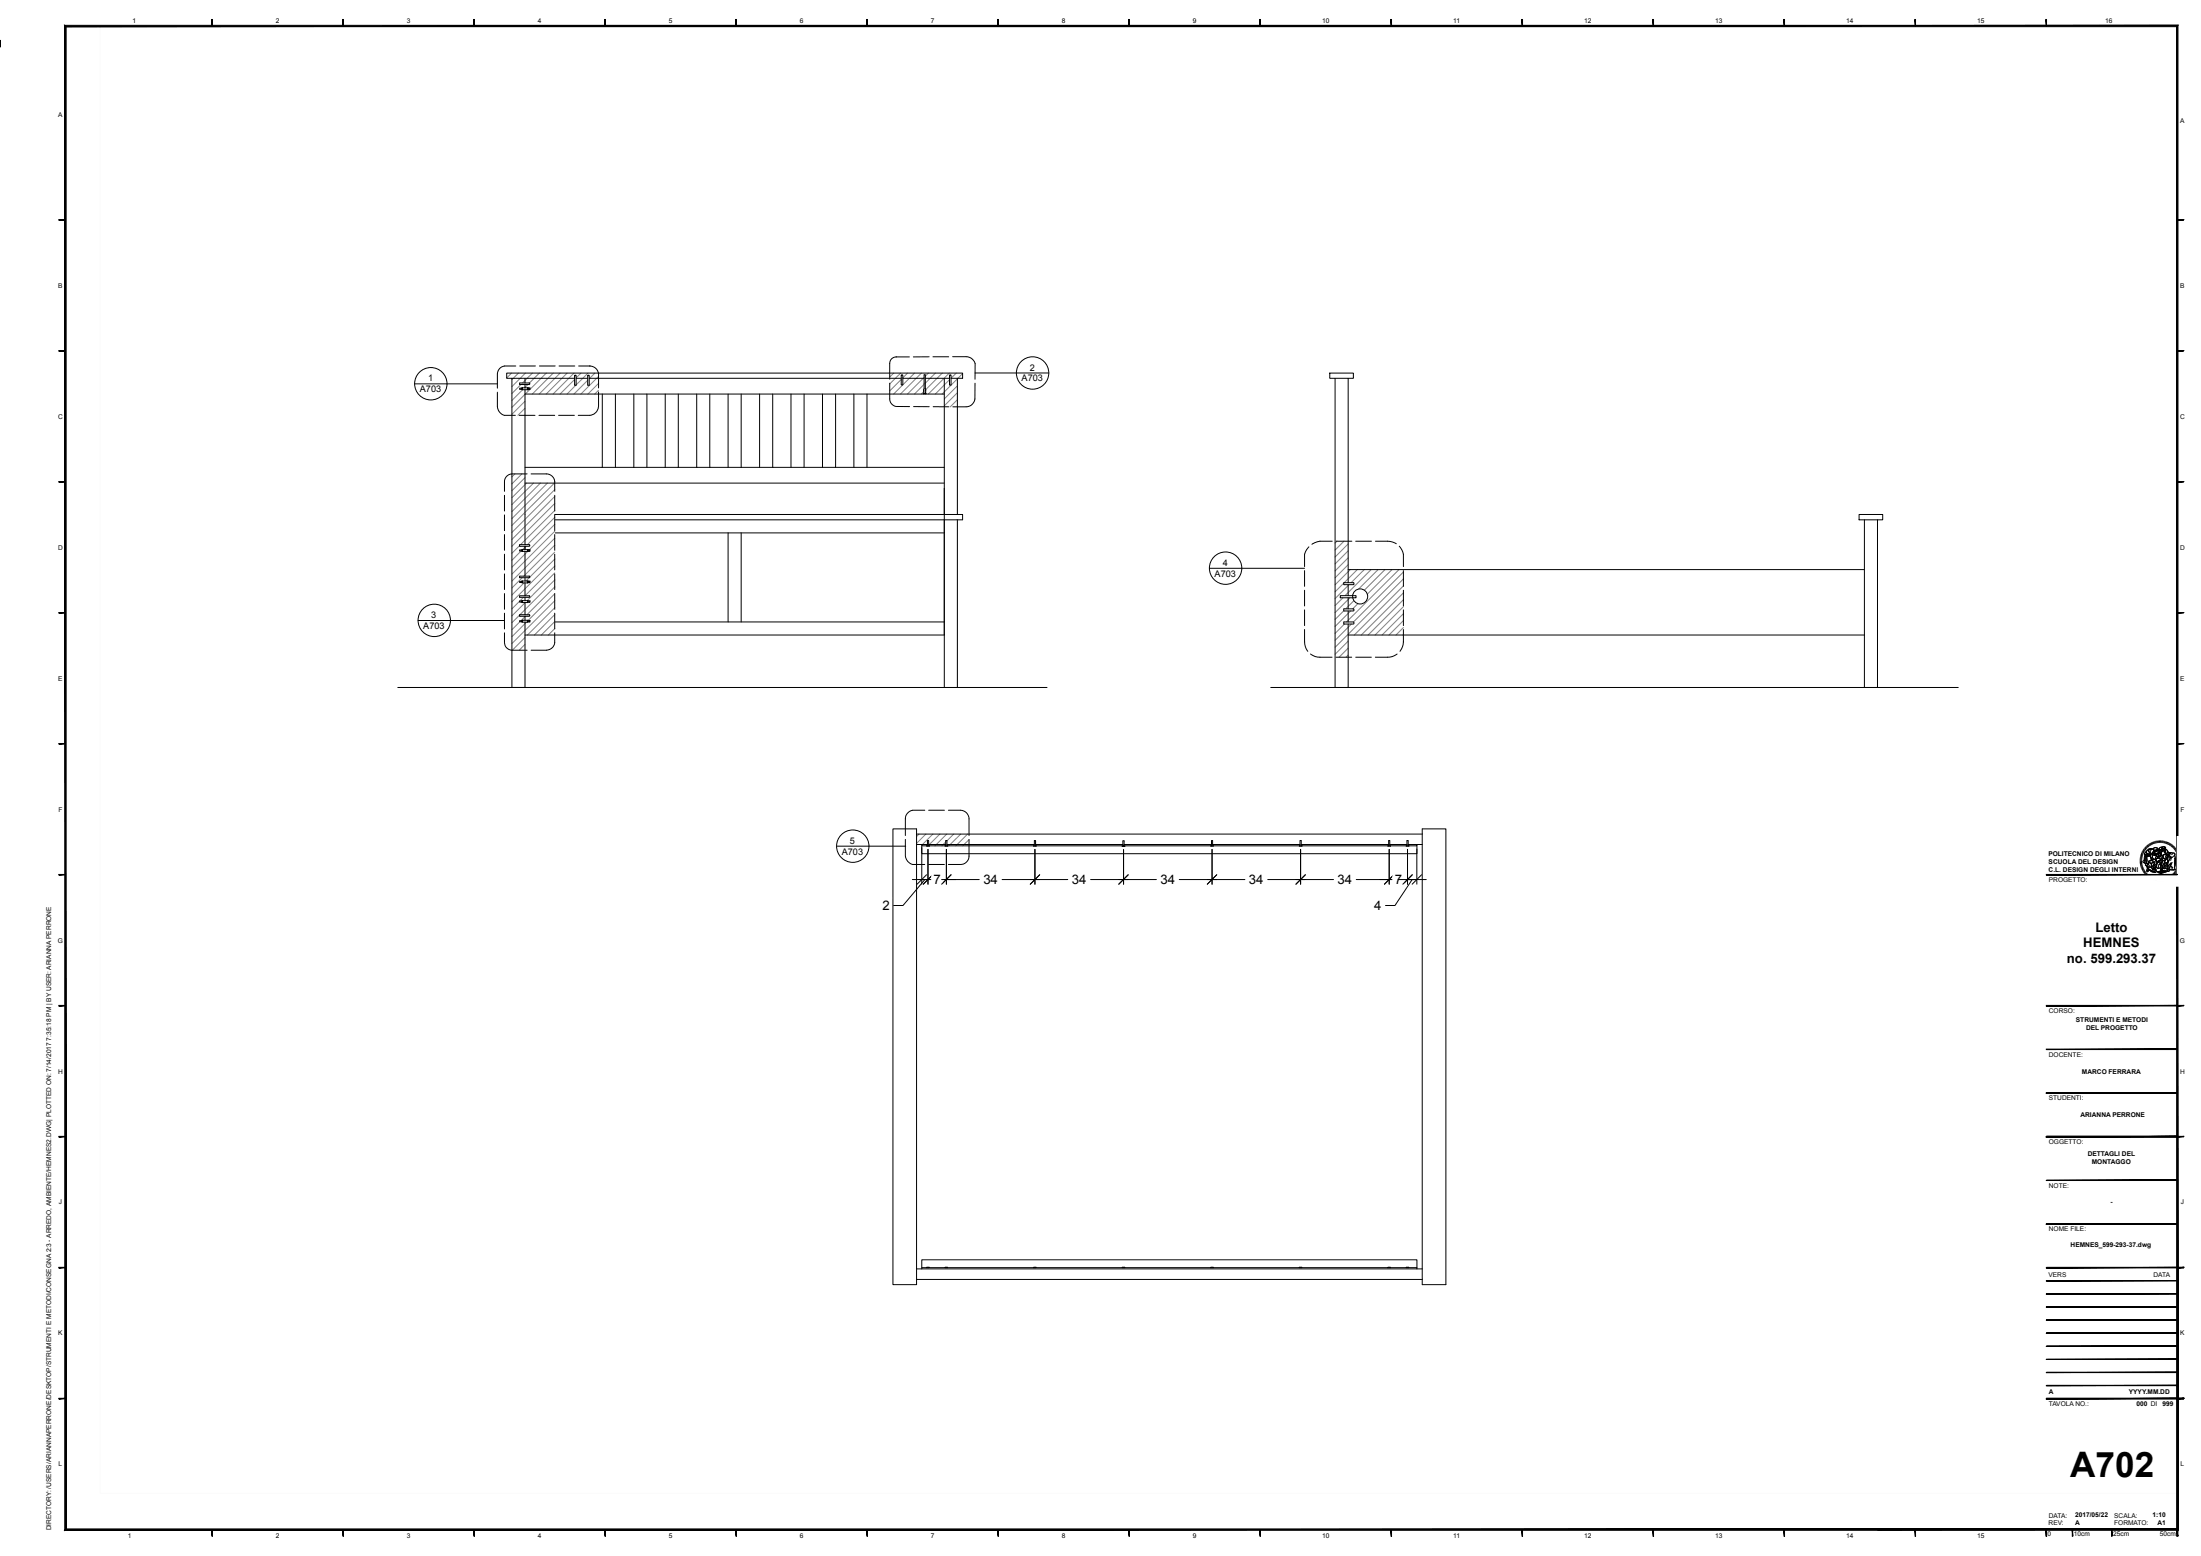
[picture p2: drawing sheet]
<svg xmlns="http://www.w3.org/2000/svg" width="840mm" height="594mm" viewBox="0 0 840 594" stroke-linecap="round" stroke-linejoin="round" font-family="sans-serif">
<g fill="none" stroke="#000" stroke-width=".38">
<path d="M196.8 139.7h-4.3l-1.2 .4-.8 .8-.7 1.7v5.6M198.4 139.7h5.9M205.9 139.7h6M213.4 139.7h6M220.9 139.7h4.4M224.9 139.7a3.4 3.4 0 0 1 3.5 2.9M342 136.2h5M342.1 136.2a2.5 2.5 0 0 0-2.5 2.5v6.1M354.6 136.2h-6M356.1 136.2h6M363.6 136.2h5.7l1.8 .9 1.1 1.6-.1 6.1M158.2 146.5h31.6"/>
<path d="M189.8 149.7v5.6l.7 1.8 .8 .9 1.2 .6h4.2M195.4 144.4v118h5v-24.9M198.2 158.6h6M198.4 146.2h3.6l.2 .5-3.8 .1zM198.4 148.6l3 .2M198.4 148.2v.4M199.2 148l.1 .8zM200.4 144.4v1.8M200.4 146.8v1.3M200.4 148.8v59.1M200.4 150.4h160M201.4 148l.1 .2 .8-.1v.6l-.9 .1z"/>
<path d="M201.4 148.1l-3 .1M201.5 148v.8M202 146.2h.1M205.7 158.6h6M213.2 158.6h6M219.3 144.4h-25.9v-2h174v2h-4.4M219.3 143.4h.1M219.4 143.2l.5 .2-.1 3.7-.5-.1zM219.9 144.4h4.4M224.3 143.4h.1M224.4 143.2l.5 .2-.1 3.7-.5-.1zM224.9 144.4h119.1"/>
<path d="M228.4 149.6v5.7a3.5 3.5 0 0 1-3.5 3.3h-4.2M228.4 142.4v5.7M229.9 150.4v28M234.9 150.4v28M241.9 150.4v28M246.9 150.4v28M253.9 150.4v28M258.9 150.4v28M265.9 150.4v28M270.9 150.4v28M277.9 150.4v28M282.9 150.4v28"/>
<path d="M289.9 150.4v28M294.9 150.4v28M301.9 150.4v28M306.9 150.4v28M313.9 150.4v28M318.9 150.4v28M325.9 150.4v28M330.9 150.4v28M339.6 146.3v6a2.92 2.92 0 0 0 2.5 2.9h5M344 143.3h.1M344.1 143.1l.5 .2-.2 3.7-.4-.1zM344.6 144.4h8.1"/>
<path d="M348.7 155.2l5.9 .1M352.4 150.3v.1M352.6 148.7v.1M352.6 148.9v.1M352.6 149.2h.1M352.6 149.4v.1M352.7 143.1l-.1 7M352.7 143.1h.4l.3 7.2h-1l.9-.2M353.1 144.4h9.3M353.3 148.8h.1M353.3 149h.1M353.3 149.2v.1"/>
<path d="M353.4 150.3v.1M356.2 155.3h6M360.4 144.4v118M362.4 143.3h.1M362.5 143.1l.5 .2-.1 3.7-.5-.1zM365.4 144.4v52M372.1 146.3v6a3.4 3.4 0 0 1-3.4 3h-5.1M372.1 142.4h28.2M507.5 142.4h9v2h-9zM509.5 144.4v118h5v-24.2M514.5 144.4v78M200.4 178.4h160"/>
<path d="M192.5 189.1v6M192.5 196.6v6M200.4 184.4h160M201.2 180.9h-5.8a2.97 2.97 0 0 0-2.9 3v3.7M202.7 180.9h5.8a3.2 3.2 0 0 1 3.2 3v3.7M211.7 196.4h155.7v2h-155.5M211.7 189.1v6M211.7 196.6v6M365.4 198.4v64M709.5 196.4h9v2h-9zM711.5 198.4v64h5v-64M192.5 204.1v6"/>
<path d="M192.5 211.6v6M192.5 219.1v6M198.4 219.9h3.6l.2 .6h-3.8zM198.4 207.9h3.6l.2 .5-3.8 .2zM198.4 210h.8M198.4 210.3h.8M198.4 210v.3M199.2 209.8l.1 .7zM199.3 210.4l2.1 .1M200.4 208.6v1.2M200.4 210.5v9.4M201.4 209.8l.1 .2 .8-.1v.6l-.8-.2-.1 .2z"/>
<path d="M201.4 209.8l-2.1 .1M201.5 209.8v.7M202 219.9h.1M202 208h.1M211.7 204.1v6M211.7 211.6v6M211.7 219.1v6M211.9 203.4h148.5M277.9 203.4v34M282.9 203.4v34M461.6 216.9h36.3M497.9 217.8v6"/>
<path d="M499.5 208.8l-.8 .9-.8 1.9v4.7M508.4 206.6a10.5 10.5 0 0 0-7.5 1l-.2 .2M509.9 206.6h6M514.5 217.4h197M517.4 206.6h6M524.9 206.6a13.1 13.1 0 0 1 7.4 .6l.6 .4M534 208.5l1 1.3 .6 1.8v4.7M535.6 217.8v6M159.6 236.9h32.9M192.5 226.6v6M192.5 234.1v6M198.3 234.8l3.7-.1 .2 .4-3.8 .2z"/>
<path d="M198.4 227.4h3.6l.2 .5-3.8 .1zM198.4 237.3l3 .2M198.4 229.8l3 .2M198.4 222.4l3 .1M198.4 237h.8M198.4 236.9v.4M198.4 229.5v.3M198.4 222v.3M199.2 229.3l.1 .8zM199.2 221.8l.1 .7zM199.3 236.8l-.1 .8 .1-.8h2.1M199.3 236.8h.1"/>
<path d="M200.4 220.5v1.3M200.4 222.5v4.9M200.4 228v1.3M200.4 230v4.7M200.4 235.3v1.5M201.4 236.8l.9 .1v.6l-.8-.2-.1 .3zM201.4 229.3l.1 .2 .8-.1v.5l-.8-.1-.1 .3zM201.4 229.3l-3 .1M201.4 221.8l.1 .2 .8-.2v.6l-.9 .1zM201.4 221.8l-3 .1M201.5 221.8v.7M202 227.4h.1"/>
<path d="M202 234.7h.1M211.7 226.6v6M211.7 234.1v6M211.9 237.4h148.5M497.9 225.3v6M497.9 232.8v6M511.5 227.4h6v.8h-6zM512.8 222.5l3.7-.1 .2 .7-3.8 .1zM512.9 237.4h3.6l.2 .7-3.8 .1zM512.9 232.4h3.6l.2 .7-3.8 .1zM514.5 223.2v4.2M514.5 228.2v4.2"/>
<path d="M514.5 233.2v4.2M516.5 232.4h.1M516.5 222.4h.1M535.6 225.3v6M535.6 232.8v6M192.5 241.6v3.7a2.97 2.97 0 0 0 2.9 2.9h5.8M200.4 242.4h160M211.7 241.6v3.7a3.3 3.3 0 0 1-3.2 2.9h-5.8M497.9 240.3l.1 5.7 1.1 2.6M500.2 249.7l.1 .1a5.5 5.5 0 0 0 3.5 1.1h4.6M509.9 250.9h6M514.5 242.4h197"/>
<path d="M517.4 250.9h6M533.2 249.7l-.1 .1a5.5 5.5 0 0 1-3.6 1.1h-4.6M535.6 240.3v4.7a6.1 6.1 0 0 1-1.3 3.6M151.8 262.4h247.8M485 262.4h262.4M340.8 316.4h9v174h-9zM349.8 318.4h193M352.9 309.3h-4.6a3.4 3.4 0 0 0-2.8 3.3v6.4M354.4 309.3h6M361.9 309.3h4.7a3.3 3.3 0 0 1 3.2 3.3v6.4M542.8 316.4h9v174h-9zM319.3 323h26.4"/>
<path d="M345.5 320.4v6.4l.5 1.4a3.9 3.9 0 0 0 2.3 1.8h4.6M348.2 335.8h9.6M349.8 322.4h4.1M351.8 322.4v.5h1.9M351.8 322.9v3h189v-3M351.8 335.8h2.4h-2.4M351.8 323.6v13.9M353 335.8l-8.4 9.9h-3.6M353.6 333.9l-3.6 3.6M353.7 322.9h1M353.7 322.9l.2-.2 .8 .2M354.2 324.3v13.2"/>
<path d="M354.4 320.9h-.5v1.8M354.4 322.4h6.5M354.4 321v1.7M354.4 330h6M354.7 322.9h6M356 333.9l-3.6 3.6M359.4 335.8h14.3M360.7 322.9h1M360.7 322.9l.2-.2 .8 .2M360.9 322.7l.1-1.8h.3l.1 1.8M361.2 324.3v13.2M361.4 322.4h33.4"/>
<path d="M361.7 322.9h32.8M363 333.9l-3.6 3.6M369.8 326.8a3.2 3.2 0 0 1-3.2 3.2h-4.7M369.8 320.5v6.3M382.4 335.8h25.1M394.5 322.9h1M394.5 322.9l.3-.2 .7 .2M394.8 322.7l-.1-1.8h.3l.2 1.8M395 324.3v13.2M395.2 322.4h33.3M395.5 322.9h32.9M396.8 333.9l-3.6 3.6"/>
<path d="M416.2 335.8h25.1M428.3 323l.7-.2 .3 .4zM428.8 324.3v13.2M429 322.4h33.4M429 321v1.8M429 321h-.4l-.1 1.8M429.2 322.9h32.9M430.6 333.9l-3.6 3.6M450 335.8h25.1M462.1 322.9h1M462.1 322.9l.3-.2 .7 .2M462.6 324.3v13.2"/>
<path d="M462.8 322.4h33.3M462.8 321v1.7M462.8 320.9h-.4v1.8M463.1 322.9h32.8M464.4 333.9l-3.6 3.6M483.8 335.8h25.1M495.9 322.9h1M495.9 322.9l.2-.2 .8 .2M496.1 322.7l.1-1.8h.3l.1 1.8M496.4 324.3v13.2M496.6 322.4h33.4M496.9 322.9h32.8"/>
<path d="M498.2 333.9l-3.6 3.6M517.6 335.8h14.4M529.7 322.9h1M529.7 322.9l.3-.2 .7 .2M530 320.9h.4v1.8M530 321v1.7M530.2 324.3v13.2M530.4 322.4h6.6M530.7 322.9h6M532 333.9l-3.6 3.6M533.6 335.8h10.7M536.7 322.9h1"/>
<path d="M536.7 322.9l.3-.2 .7 .2M537.2 324.3v13.2M537.4 320.9h-.5l.1 1.8M537.4 322.4h5.4M537.4 321v1.7M538.9 335.8l-6.5 9.9h-3.6M539 333.9l-3.6 3.6M540.7 335.8h-3.5h3.5M540.7 324.1v13.4M540.8 322.4v.5h-3.1M542.5 333.9l-3.6 3.6M816.7 327.9h.7"/>
<path d="M816.7 328.2l.7 .1M816.7 328.6h.7M816.8 327.5l.7 .1M816.9 327.2l.6 .1M816.9 326.8l.7 .2M817 326.5l.7 .2M817.1 326.2l.7 .2M817.2 325.8l.7 .3M817.4 325.5l.6 .2M817.4 328.9l-.7 .1M817.4 329.2l-.7 .1M817.5 329.6l-.7 .1"/>
<path d="M817.5 329.9l-.6 .1M817.5 325.1l.6 .3M817.6 330.2l-.7 .1M817.7 330.5l-.7 .2M817.7 324.8l.6 .4M817.8 330.8l-.7 .3M817.9 331.2l-.7 .2M817.9 324.5l.6 .4M818 331.4l-.6 .3M818.1 324.3l.5 .3M818.1 331.7l-.6 .3M818.3 332l-.6 .3"/>
<path d="M818.3 324l.6 .4M818.4 332.3l-.5 .4M818.6 323.7l.5 .4M818.6 326.2l.7 .1a.8 .8 0 0 0 1.2-.1v.6a1.33 1.33 0 0 1-1.9-.6zM818.6 326.2l.1 .5M818.6 332.6l-.6 .4M818.8 323.4l.5 .5M818.8 326.7l-.7 2.5 .3 .3M818.8 332.8l-.5 .4M818.9 325.2l.3-.2a.81 .81 0 0 0 1 1.1l.3 .1-.6 .3-.4-.2a.68 .68 0 0 1-1-.5zM819 326.8h.5l-.3 2.8-.8-.2zM819 326.8l-.6 2.6 .8 .2"/>
<path d="M819 323.2l.5 .4M819 333.1l-.5 .4M819.2 325l-.5 .5a.45 .45 0 0 0-.3 .6 .45 .45 0 0 0 .5 .3l.4-.1a.8 .8 0 0 0 1.2-.1M819.2 333.4l-.5 .4M819.3 330.3l.6 .7 1.2-.1M819.3 322.9l.4 .5M819.4 324.7l.6-.5 1.3-.2a.8 .8 0 0 0-1.1 .3 .8 .8 0 0 0 .2 1.1l.1 .7a.92 .92 0 0 1-1.1-.3 .92 .92 0 0 1 0-1.1zM819.4 330.7a3.6 3.6 0 0 0 2.7 2.1h.1M819.4 326.9l1.2-.1 .5 .8 .1 .8-.7 .3a.54 .54 0 0 0-.5 .2 .54 .54 0 0 0 0 .6l-.2 .3-.6-.6zM819.4 330.7l.7 .3 1-.1 .3 1 .3-.2 .2 .3-.1-.5 .3 .4-.2-.5 .5 .2a.94 .94 0 0 1-.5-1.4l.3 .1a1.58 1.58 0 0 1-.1 2.3l-.6-.1a2.56 2.56 0 0 1-2.1-1.8zM819.4 333.6l-.4 .5M819.5 326.8l-.2 2.8"/>
<path d="M819.6 331.4l2.1 1.2 .8-.1 .2-.5a.64 .64 0 0 1 .1 .9 .64 .64 0 0 1-.9 0l-1.1-.4a.51 .51 0 0 0-.5-.4 .51 .51 0 0 0-.6 .4l-.2 .3-.2-.5zM819.6 331.4l-.3 .9 .2 .5 .3-.2-.1-.3a1.08 1.08 0 0 1 1.5 .5h.2a1.15 1.15 0 0 0 1.6-.1l-.3-.7M819.6 322.7l.4 .5M819.7 333.8l-.5 .5M819.8 329.8l-.9-.1v.8a.9 .9 0 0 1 1.6 .1M819.8 322.4l.5 .6M820 334l-.5 .5M820 328.8l1.2-.4 .4 .1 .2-.4 .9 .1a1.07 1.07 0 0 1 .5 1.4 1.07 1.07 0 0 1-1.3 .6l.4-.6a.56 .56 0 0 0-.5-.4 .56 .56 0 0 0-.5 .3l-.2 .4-.7-.7-.4 .1zM820 329.5l.4-.3a.95 .95 0 0 1 .8 .8 .95 .95 0 0 1-.5 1l-1.3-.3-.1-.4 .6-.2zM820.1 322.3l.4 .5M820.2 324.4a.91 .91 0 0 1 1.1-.4 .91 .91 0 0 1 .6 1.1l-.2 .1a2.02 2.02 0 0 0 .5 2.8l-.6 .1v.4l-.4-.1-.6-1.6v-1.4l-.6-.5zM820.2 334.2l-.4 .6"/>
<path d="M820.3 329.1l.8 .8M820.4 329.2l-.5 .5v.4M820.4 322.1l.4 .5M820.5 334.4l-.4 .6M820.6 326.8l-1.6-.1a.85 .85 0 0 0-.7 1.3l-.5 .9 .2 .3M820.8 327.1l.2 1.4M820.8 321.9l.3 .6M820.8 334.6l-.4 .5M821 324.4a2.94 2.94 0 0 0-.1 2.9l.4 1.3 .9-.6a2.22 2.22 0 0 1-.2-3.3 1.42 1.42 0 0 0-1.8-.6 1.42 1.42 0 0 0-.8 1.7l1.1 .4M821 334.8l-.3 .5M821.1 321.7l.3 .6M821.2 328.4l-.7 .3a.4 .4 0 0 0-.5 .2 .4 .4 0 0 0 .1 .5"/>
<path d="M821.3 324a.8 .8 0 0 0-1.1 .3 .8 .8 0 0 0 .2 1.1h.1M821.3 334.9l-.3 .6M821.4 321.6l.2 .6M821.5 329.2l.7 .2v.4a.91 .91 0 0 0-.7 .9 .91 .91 0 0 0 .8 .8l-.4-.1 .2 .5-.3-.4 .1 .5-.2-.3-.3 .2 .1-.3a1.85 1.85 0 0 1 0-2.4zM821.5 329.2l.7 .2v.4a.91 .91 0 0 0-.6 .8 .91 .91 0 0 0 .6 .8l.2 .2-.5-.2 .2 .5-.3-.4 .1 .5-.2-.3-.3 .2 .1-.3a1.85 1.85 0 0 1 0-2.4zM821.5 325.9a.57 .57 0 0 1 1 0l-.3 .1 .1 .5-.5-.1zM821.5 325.4l1-.4-.1 .6-1.2 .5zM821.5 325.9l.3 .5 .5 .1M821.6 335l-.2 .6M821.6 324.1a1.11 1.11 0 0 1 1.1-.5 1.11 1.11 0 0 1 1 .8l-.6-.2-.5 .4-.7-.1M821.7 321.4l.2 .7M821.8 323.8l1.2-.1a.45 .45 0 0 1 .6 .1 .45 .45 0 0 1-.1 .6l-.4-.1a.67 .67 0 0 1-.8 .3 .67 .67 0 0 1-.5-.8z"/>
<path d="M821.9 335.1l-.3 .7M821.9 324.4l.7 .2 .5-.4 .4 .2-.7 .8-.9-.1zM822.1 321.3l.1 .7M822.2 328a1.13 1.13 0 0 1 .9 .8 1.13 1.13 0 0 1-.3 1.2M822.2 335.3l-.2 .6M822.2 325.9h.9l-.3 .6a.41 .41 0 0 1-.5 0 .41 .41 0 0 1-.1-.6zM822.2 330.3l.4 1a.79 .79 0 0 1 0 1 .79 .79 0 0 1-.9 .3M822.3 325.6l.2 .3M822.4 325.4l-1.2 .7M822.4 328.9l-.8 .2M822.4 321.2l.2 .7M822.5 325l-.4 .5"/>
<path d="M822.5 328.6l.8 .5M822.5 335.3l-.2 .7M822.7 325.9h.4l-.3 .6a.41 .41 0 0 1-.5 0 .41 .41 0 0 1-.1-.6l.5 .1h-.2M822.7 329a.7 .7 0 0 1 .1 1 .7 .7 0 0 1-.9 .2M822.7 328.2a.94 .94 0 0 1 .8-.7 .94 .94 0 0 1 .9 .4l.2 .5-1.4 .5 .5 .3 .4-.2a.71 .71 0 0 0 .2-1.2l-1-.2-.7 .6 .4-1.4 1.2 .3 .7-.4-.1-.4 .7 .2v2.1l-.8 .7-.1 .5-.4 .1 .5 .2 .1 .4a1.03 1.03 0 0 1-.6 .9 1.03 1.03 0 0 1-1.1-.2l-.4-.3 .6-1.7M822.7 330.9l.9 .6M822.7 321.1l.2 .7M822.8 327.9l.6-.4 .5 .1 .8 .8-1.6 .6zM822.8 335.4l-.1 .7M822.9 324.9l.1 .1M823 326.8l-.3 .5-.1 .8M823 324.5l.2 .2"/>
<path d="M823.1 330.2v1M823.1 321.1l.1 .7M823.1 324.6v.1M823.2 328.9l1-.5a.55 .55 0 0 1-.3 .7 .55 .55 0 0 1-.7-.2zM823.2 335.5l-.2 .6M823.2 329.7l-.7 1.4M823.3 329v.1M823.4 324.8l.9-.2 .1 .3-.5 .2zM823.4 321l.1 .7M823.5 325.6a.83 .83 0 0 1 1.1 .1 .83 .83 0 0 1 .1 1.1l-.1-.1a.83 .83 0 0 0-.8-1.2v.7a.47 .47 0 0 1 .1 .7 .47 .47 0 0 1-.7 0 .47 .47 0 0 1 .1-.7zM823.5 324.4l-.7 .8-.4-.2-.5 .1M823.5 335.6l-.1 .6"/>
<path d="M823.6 332.8l1.9-.5 1.2 .2-2 .6zM823.6 332.8l1.1 .3v.3l-1.1-.3zM823.7 325.6a.73 .73 0 0 1 .9 .6 .73 .73 0 0 1-.7 .8zM823.8 321v.7M823.8 335.6v.6M823.8 324.6a.38 .38 0 0 1 .6-.3 .38 .38 0 0 1 .1 .6M823.9 329.9l-.3 1.6 1-.2M823.9 329v.1M823.9 324.3a.46 .46 0 0 1 .6 0 .46 .46 0 0 1 .2 .5l-.9-.2zM824 328.7v.1M824 329h.1M824.1 325.8h.1"/>
<path d="M824.1 325.7l-.2 .2M824.1 321l.1 .6M824.1 335.6v.7M824.2 324.7l-.8 .1 .7 .3 .3-.2-.1-.3v.2M824.3 327.1v.7M824.4 328.5l-.4 .6-.7-.1M824.4 325.6l.1 .4M824.4 335.6v.7M824.5 325.8a.44 .44 0 0 0-.7-.3 .44 .44 0 0 0 0 .8l.1 .5a.47 .47 0 0 1-.7 .2 .47 .47 0 0 1 .1-.8v-.3a.78 .78 0 0 1 1.2-.3 .78 .78 0 0 1 .1 1.2l-.1-.3M824.5 321v.6M824.6 326.1l-.2 .1M824.6 325.9l-.1 .6-.6-.1"/>
<path d="M824.6 326.7l-.7 .3M824.7 333.1l2-.6v.3l-2 .6zM824.7 333.1v.3M824.7 324.8l.2-.1 .1 .4-.3 .8M824.7 329.3l.5-.1-.5 1.3v-.4l-.5-.2 .4-.1zM824.7 329.9v.5l.2-.2M824.8 335.6v.7M824.8 326.3l.2-1.2-.4-.6a.58 .58 0 0 1-.5-.8 .58 .58 0 0 1 .8-.3h.3l-.1 1.6 .2-.6a.39 .39 0 0 0 .3 .4 .39 .39 0 0 0 .5-.2v.6a.65 .65 0 0 1 .3 .8 .65 .65 0 0 1-.7 .4l-.2 .1M824.8 324.3l.1 .5M824.9 321l-.1 .7M824.9 329.7l-.1 .2-.1-.2M824.9 327.3l-.1 1.4"/>
<path d="M824.9 326.6l.5 .2M825 331.4l.2-.1 .1 1.1-.3-.6-.3 .7zM825.1 328.5l-.4 .5v.3M825.1 335.6l.1 .6M825.2 329.2l-.5 .1-.1 .5-.4 .1 .5 .2M825.2 327.4l-.5 .9M825.2 323.4l-.8 .1-.3 .7M825.2 321v.7M825.3 323.3a.83 .83 0 0 1 1.1 .2 .83 .83 0 0 1 0 1.1l-.3 .8 .2-1.4a.5 .5 0 0 0-.7-.3 .5 .5 0 0 0-.3 .6l-.2 .7-.1-.8zM825.3 324.4a.39 .39 0 0 0 .3 .4 .39 .39 0 0 0 .5-.2M825.3 323.3a.83 .83 0 0 1 1.1 .2 .83 .83 0 0 1 0 1.1l-.3 .8 .2-1.4a.5 .5 0 0 0-.7-.3 .5 .5 0 0 0-.3 .6l-.2 .7-.1-.9zM825.4 335.5l.1 .7"/>
<path d="M825.5 326.5a1.44 1.44 0 0 1 2 .2l-.2 .7a1 1 0 0 1-1.4 .5 1 1 0 0 1-.4-1.4zM825.5 323.9l.6-.2 .2 .5-.2 .4a.46 .46 0 0 1-.8 0 .46 .46 0 0 1 .2-.7zM825.5 328.5l.8-.1-1.5 3.6-.1-1.1zM825.5 324.2h.2M825.5 328.5l-.9 2.6 .2 .9 .4-.7 .2 1.4-.4-.9-.3 1.1 .1-.9M825.6 324.6l.1 .1M825.6 327.5l-.3 .5 .2 .5 .8-.1 .6-.6M825.6 321l-.1 .7M825.6 324.2v.1M825.7 324.5h.1M825.8 335.5l.1 .6M825.9 321.1l-.1 .7"/>
<path d="M826 324.3l.2 .1M826 329.5l.8-.1-.5 1.5 .1 .6-.6 .1zM826 324.4h.1M826.1 335.4l.1 .7M826.2 325.1l.4 .7M826.3 321.2l-.2 .6M826.3 327.6v.1M826.3 326l1.1-.5h.8l-.7 1zM826.3 328.4l-1.1 2.2v.8M826.4 335.3l.2 .7M826.4 324.2l1.3 1.3-1.3 .2-.2-.3zM826.4 327.6h-.3"/>
<path d="M826.5 324.2l.9 1M826.5 327.9h-.1M826.6 321.3l-.2 .6M826.7 332.5v.3l-2 .6-1.1-.3v-.3M826.7 335.2l.2 .7M826.8 329.4l-.5 1.2 .1 .9-.3 .1a.67 .67 0 0 1-.1-1.2v-.9M826.9 327.6l.4-.1-.1 1.8-1.2 .2zM827 321.4l-.3 .7M827 335.1l.2 .6M827 327.3l-.1 .3M827 326.3l.5 .4M827.1 325.1l.5 .4"/>
<path d="M827.2 329.3l-1.2 .2M827.2 330.7l.2 .5M827.3 321.5l-.3 .7M827.3 335l.3 .6M827.3 327.5v1.2a3.8 3.8 0 0 0-.3 3.3h.1M827.5 330.5l1.1-1-.8 2.6a.37 .37 0 0 1-.3 .5 .37 .37 0 0 1-.4-.5zM827.5 326.5a1.29 1.29 0 0 1 1.9-.9 .54 .54 0 0 1 .6 .4 .54 .54 0 0 1-.2 .7 1.25 1.25 0 0 1-1.1 .7 1.25 1.25 0 0 1-1.2-.7M827.5 326.7a1.53 1.53 0 0 1-1.4 1.2 .8 .8 0 0 1-.6-1.1 .8 .8 0 0 1 1.2-.3l-.2 .6a.48 .48 0 0 0 .6-.2 .48 .48 0 0 0-.2-.6 .89 .89 0 0 0-1-.1 .89 .89 0 0 0-.4 .8M827.6 328.3v.5M827.6 334.8l.3 .6M827.6 321.7l-.3 .6M827.9 334.7l.3 .6"/>
<path d="M828 321.8l-.4 .6M828 327.4l-.9 .1M828.1 331.7l.5 .3M828.2 334.5l.3 .5M828.3 325.8l.2-.3 .9 .1a.51 .51 0 0 1 .6 .3 .51 .51 0 0 1-.1 .6l.4 2.9a2.52 2.52 0 0 0-.1 2.6h-2.5l.9-2.5-1.5 1.4v-.4a4.4 4.4 0 0 1 1.6-3.1l.2-.1a.87 .87 0 0 1-.8-.5 .87 .87 0 0 1 .2-1zM828.3 325.5l-1.1 .1-.9 .5M828.3 322l-.4 .6M828.4 330.4l.9 .9M828.4 334.3l.4 .6M828.5 327.4l-1 1.8-.4 1.7 1.5-1.4 .5-.1M828.5 325.6a.91 .91 0 0 0-.5 1 .91 .91 0 0 0 .9 .7M828.5 322.2l-.3 .6"/>
<path d="M828.6 329.5l-.8 2.6a.37 .37 0 0 1-.3 .5 .37 .37 0 0 1-.4-.5l.4-1.6M828.7 334.1l.4 .6M828.7 327.4l-.3 1.1M828.8 330.9l.1 .6 .6 .6M828.8 322.4l-.3 .5M828.9 333.9l.5 .5M829.1 326l-.3 .3M829.1 322.6l-.4 .6M829.2 333.7l.4 .5M829.4 322.9l-.4 .5M829.4 333.5l.5 .4M829.6 333.2l.5 .5"/>
<path d="M829.7 323.1l-.5 .5M829.8 333l.6 .4M829.9 327.6v3.3M829.9 326.5l.4 2-.4 2.4 .3 1.1h-2.4M829.9 323.3l-.5 .5M830 332.7l.6 .4M830.2 323.6l-.6 .4M830.2 332.5l.6 .3M830.4 323.9l-.5 .4M830.4 332.2l.6 .3M830.5 331.9l.6 .3M830.6 324.2l-.5 .3"/>
<path d="M830.7 331.6l.6 .3M830.8 324.5l-.6 .3M830.8 331.3l.7 .3M831 331l.6 .2M831 324.8l-.6 .3M831 330.7l.7 .2M831.1 330.4l.7 .2M831.2 325.1l-.6 .3M831.2 330.1l.7 .1M831.3 329.8h.6M831.3 329.4l.7 .1M831.3 328.8l.7 .1"/>
<path d="M831.3 325.4l-.6 .3M831.3 329.1h.7M831.5 325.7l-.7 .3M831.6 326.1l-.6 .2M831.7 326.4l-.7 .2M831.8 326.7l-.7 .2M831.9 327.1l-.7 .1M831.9 327.4l-.6 .2M832 327.8l-.7 .1M832 328.5h-.7M832 328.1l-.7 .1M349.8 484.4h193"/>
<path d="M349.8 488.4h193M351.8 484.4v-.5h189v.5M351.8 483.9v-3h189v3M353.7 483.8l1 .1zM360.7 483.8l1 .1zM394.5 483.8l1 .1zM428.2 483.8l1.1 .1zM462.1 483.8l1 .1zM495.9 483.8l1 .1zM529.7 483.8l1 .1zM536.7 483.8l1 .1z"/>
<circle cx="164.4" cy="146.5" r="6.2"/>
<circle cx="394.1" cy="142.4" r="6.2"/>
<circle cx="467.7" cy="216.9" r="6.2"/>
<circle cx="165.7" cy="236.8" r="6.2"/>
<circle cx="519.1" cy="227.7" r="2.88"/>
<circle cx="325.5" cy="323" r="6.2"/>
</g>
<g fill="none" stroke="#808080" stroke-width=".38">
<path d="M195.2 142.4l-1.8 1.9M197.9 142.4l-2.5 2.5M198.8 146.8l-3.4 3.4M199.5 148.8l-4.1 4.1M200.4 150.5l-5 5M200.4 153.2l-5 5M200.4 155.9l-2.7 2.7M200.4 158.5l-.1 .1M200.5 142.4l-5.1 5.2M201.5 146.8l-1.3 1.2M202.2 148.7l-1.7 1.7M203.2 142.4l-3.8 3.8"/>
<path d="M205.8 142.4l-3.8 3.8M208.5 142.4l-6.2 6.3M211.2 142.4l-8 8M213.8 142.4l-8 8M216.5 142.4l-8.1 8M219.1 142.4l-8 8M219.3 144.9l-5.6 5.5M219.7 147.1l-3.3 3.3M221.7 142.4l-1.8 1.9M224.3 145.2l-5.3 5.2M224.4 142.4l-4.5 4.5M227 142.4l-2.1 2.2"/>
<path d="M228.4 143.7l-6.7 6.7M228.4 146.4l-4 4M228.4 149l-1.4 1.4M341.1 142.4l-1.5 1.5M343.7 142.4l-4.1 4.2M344 144.8l-4.4 4.4M346.4 142.4l-1.8 1.9M349 142.4l-8 8M351.7 142.4l-8 8M352.6 149.5l-1 .9M352.7 144.1l-6.4 6.3M352.7 146.7l-3.7 3.7"/>
<path d="M354.3 142.4l-1.2 1.2M357 142.4l-3.9 3.9M359.6 142.4l-6.3 6.4M362.3 142.4l-8 8M362.4 145l-5.4 5.4M365 142.4l-2 2M365.4 144.6l-5.8 5.8M365.4 147.3l-5 5M365.4 149.9l-5 5M365.4 152.6l-2.7 2.7M365.4 155.3h-.1M367.4 142.6l-1.8 1.8"/>
<path d="M196.5 180.9l-1.1 1.2M199.2 180.9l-3.8 3.8M200.4 182.4l-5 4.9M201 184.4l-5.6 5.6M203.6 184.4l-8.2 8.2M206.2 184.4l-10.8 10.9M208.9 184.4l-13.5 13.6M211.6 184.4l-16.2 16.2M211.7 186.9l-16.3 16.4M211.7 189.5l-16.3 16.4M211.7 192.2l-16.3 16.4M211.7 194.9l-13 13"/>
<path d="M211.7 197.5l-10.4 10.4M198.3 208.3l-2.9 2.9M198.9 210.3l-3.5 3.6M200.7 208.6l-1.2 1.2M201.3 210.5l-5.9 6M201.5 210.3v.1M202 209.9l-.1 .1M211.7 202.8l-16.3 16.4M211.7 205.5l-16.3 16.3M211.7 208.1l-11.8 11.8M211.7 213.4l-16.3 16.4M211.7 200.2l-9.6 9.7"/>
<path d="M211.7 210.8l-9.5 9.5M211.7 216.1l-11.3 11.3M211.7 218.7l-10.5 10.6M510.2 206.6l-.7 .7M512.9 206.6l-3.4 3.4M514.5 207.6l-5 5.1M514.5 210.3l-5 5M514.5 213l-5 5M514.5 215.6l-5 5M515.3 217.4l-5.8 5.8M518 217.4l-5 5M520.7 217.4l-5.1 5"/>
<path d="M523.3 217.4l-10 10M525.9 217.4l-7.4 7.4M528.6 217.4l-7.9 7.9M531.2 217.4l-9.4 9.4M533.9 217.4l-20 20M535.6 218.4l-19 19M198.3 234.8l-2.9 2.9M198.4 237.3l-3 3.1M199.3 220.5l-3.9 4M199.8 228l-4.4 4.4M200 222.5l-4.6 4.6M200.4 230l-5 5.1"/>
<path d="M200.5 235.3l-1.7 1.7M200.9 237.6l-5.5 5.5M202 220.5l-1.3 1.3M211.7 221.4l-13.2 13.3M211.7 229.3l-16.3 16.4M211.7 224l-10.6 10.7M211.7 226.7l-10.2 10.2M211.7 232l-10.4 10.4M211.7 234.6l-7.7 7.8M211.7 237.3l-5.1 5.1M211.7 240l-2.4 2.4M512.5 228.2l-3 3"/>
<path d="M512.8 222.6l-3.3 3.3M512.9 233.2l-3.4 3.3M513.1 238.2l-3.6 3.6M514.9 223.2l-5.4 5.3M515.2 228.2l-5.7 5.7M515.5 233.2l-6 6M515.7 238.2l-6.2 6.3M516.2 227.1l-.2 .3M516.7 229.3l-3.1 3.1M518.2 230.4l-1.9 2M535.6 221l-26.1 26.1M535.6 223.7l-18.8 18.7"/>
<path d="M535.6 226.3l-16.1 16.1M535.6 229l-13.5 13.4M535.6 231.6l-10.8 10.8M535.6 234.3l-8.1 8.1M535.6 236.9l-5.5 5.5M535.6 239.6l-2.8 2.8M200.4 243.4l-4.9 4.8M200.4 246l-2.2 2.2M514.5 244.8l-5 5M514.5 247.4l-3.5 3.5M514.5 250.1l-.8 .8M535.6 242.2l-.2 .2"/>
<path d="M350.7 318.4l-.9 .9M353.4 318.4l-3.6 3.6M356 318.4l-4.2 4.2M358.7 318.4l-4.3 4.3M361.3 318.4l-4.5 4.5M364 318.4l-2.6 2.6M366.6 318.4l-4.5 4.5M369.3 318.4l-4.5 4.5M360.9 321.4l-1.4 1.5M369.8 320.5l-2.3 2.4"/>
</g>
<path d="M38.2 9.9h792.8v560.2h-792.8z" fill="none" stroke="#fbfbfb" stroke-width=".38"/>
<g fill="#000" stroke="#000" stroke-width=".38">
<path d="M0 15.4l.1 2.5zM0 15.4l.1 2.5z"/>
<path d="M24.7 9.7l.5 574v-573.5zM24.7 9.7l.5 574-.5 .5z"/>
<path d="M80.9 7.4l.2 2.5zM80.9 7.4l.2 2.5z"/>
<path d="M130.9 7.4l.2 2.5zM130.9 7.4l.2 2.5z"/>
<path d="M180.9 7.4l.2 2.5zM180.9 7.4l.2 2.5z"/>
<path d="M230.9 7.4l.2 2.5zM230.9 7.4l.2 2.5z"/>
<path d="M280.9 7.4l.2 2.5zM280.9 7.4l.2 2.5z"/>
<path d="M330.9 7.4l.1 2.5zM330.9 7.4l.1 2.5z"/>
<path d="M380.9 7.4l.1 2.5zM380.9 7.4l.1 2.5z"/>
<path d="M430.9 7.4l.1 2.5zM430.9 7.4l.1 2.5z"/>
<path d="M480.9 7.4l.1 2.5zM480.9 7.4l.1 2.5z"/>
<path d="M530.9 7.4l.2 2.5v-2.5zM530.9 7.4l.2 2.5h-.2z"/>
<path d="M580.9 7.4l.2 2.5v-2.5zM580.9 7.4l.2 2.5h-.2z"/>
<path d="M630.9 7.4l.2 2.5v-2.5zM630.9 7.4l.2 2.5h-.2z"/>
<path d="M680.8 7.4l.3 2.5v-2.5zM680.8 7.4l.3 2.5h-.3z"/>
<path d="M730.9 7.4l.2 2.5zM730.9 7.4l.2 2.5z"/>
<path d="M780.9 7.4l.1 2.5zM780.9 7.4l.1 2.5z"/>
<path d="M25.2 10.2h805.5l.5-.5zM24.7 9.7h806.5l-806 .5z"/>
<path d="M22.5 84l2.5-.2zM22.5 83.8h2.5z"/>
<path d="M831 84l2.5-.2zM831 83.8h2.5z"/>
<path d="M22.5 134l2.5-.2zM22.5 133.8h2.5z"/>
<path d="M831 134l2.5-.2zM831 133.8h2.5z"/>
<path d="M22.5 184l2.5-.2zM22.5 183.8h2.5z"/>
<path d="M831 184l2.5-.2zM831 183.8h2.5z"/>
<path d="M22.5 234l2.5-.2zM22.5 233.8h2.5z"/>
<path d="M831 234l2.5-.2zM831 233.8h2.5z"/>
<path d="M22.5 284l2.5-.2zM22.5 283.8h2.5z"/>
<path d="M831 284l2.5-.2zM831 283.8h2.5z"/>
<path d="M22.5 334l2.5-.2zM22.5 333.8h2.5z"/>
<path d="M781 334l50-.2zM781 333.8h50z"/>
<path d="M831 334l2.5-.2zM831 333.8h2.5z"/>
<path d="M22.5 384h2.5v-.2zM22.5 383.8h2.5l-2.5 .2z"/>
<path d="M781 384h50v-.2zM781 383.8h50l-50 .2z"/>
<path d="M831 384h2.5v-.2zM831 383.8h2.5l-2.5 .2z"/>
<path d="M781 417.2h50zM781 417.3l50-.1z"/>
<path d="M781 400.7l50-.2zM781 400.5h50z"/>
<path d="M781 417.3l50-.1zM781 417.2h50z"/>
<path d="M22.5 434h2.5v-.2zM22.5 433.8h2.5l-2.5 .2z"/>
<path d="M781 433.8v.2l50-.2zM781 434l50-.2v.2z"/>
<path d="M781 433.8v.2l50-.2zM781 434l50-.2v.2z"/>
<path d="M781 433.8v.2l50-.2zM781 434l50-.2v.2z"/>
<path d="M781 433.8v.2l50-.2zM781 434l50-.2v.2z"/>
<path d="M831 434h2.5v-.2zM831 433.8h2.5l-2.5 .2z"/>
<path d="M781 450.5h50zM781 450.7l50-.2z"/>
<path d="M781 467.2h50zM781 467.3l50-.1z"/>
<path d="M781 467.2h50zM781 467.3l50-.1z"/>
<path d="M22.5 484h2.5v-.2zM22.5 483.8h2.5l-2.5 .2z"/>
<path d="M781 498.8h50zM781 499l50-.2z"/>
<path d="M781 493.8h50zM781 494l50-.2z"/>
<path d="M781 488.8h50zM781 489l50-.2z"/>
<path d="M781 483.8v.2l50-.2zM781 484l50-.2v.2z"/>
<path d="M831 484h2.5v-.2zM831 483.8h2.5l-2.5 .2z"/>
<path d="M831 484h2.5v-.2zM831 483.8h2.5l-2.5 .2z"/>
<path d="M781 518.9h50zM781 519l50-.1z"/>
<path d="M781 513.9h50zM781 514l50-.1z"/>
<path d="M781 508.9h50zM781 509l50-.1z"/>
<path d="M781 503.9h50zM781 504l50-.1z"/>
<path d="M22.5 534h2.5v-.2zM22.5 533.8h2.5l-2.5 .2z"/>
<path d="M781 533.8v.2l50-.2zM781 534l50-.2v.2z"/>
<path d="M781 533.8v.2l50-.2zM781 534l50-.2v.2z"/>
<path d="M781 528.8h50zM781 529l50-.2z"/>
<path d="M781 523.9h50zM781 524l50-.1z"/>
<path d="M831 534h2.5v-.2zM831 533.8h2.5l-2.5 .2z"/>
<path d="M831 534h2.5v-.2zM831 533.8h2.5l-2.5 .2z"/>
<path d="M831 534h2.5v-.2zM831 533.8h2.5l-2.5 .2z"/>
<path d="M831 534h2.5v-.2zM831 533.8h2.5l-2.5 .2z"/>
<path d="M25.2 583.7l-.5 .5 806-.5zM24.7 584.2l806-.5 .5 .5z"/>
<path d="M80.9 583.9l.2 2.5zM80.9 583.9l.2 2.5z"/>
<path d="M130.9 583.9l.2 2.5zM130.9 583.9l.2 2.5z"/>
<path d="M180.9 583.9l.2 2.5zM180.9 583.9l.2 2.5z"/>
<path d="M230.9 583.9l.2 2.5zM230.9 583.9l.2 2.5z"/>
<path d="M280.9 583.9l.2 2.5zM280.9 583.9l.2 2.5z"/>
<path d="M330.9 583.9l.1 2.5zM330.9 583.9l.1 2.5z"/>
<path d="M380.9 583.9l.1 2.5zM380.9 583.9l.1 2.5z"/>
<path d="M430.9 583.9l.1 2.5zM430.9 583.9l.1 2.5z"/>
<path d="M480.9 583.9l.1 2.5zM480.9 583.9l.1 2.5z"/>
<path d="M530.9 583.9l.2 2.5v-2.5zM530.9 583.9l.2 2.5h-.2z"/>
<path d="M580.9 583.9l.2 2.5v-2.5zM580.9 583.9l.2 2.5h-.2z"/>
<path d="M630.9 583.9l.2 2.5v-2.5zM630.9 583.9l.2 2.5h-.2z"/>
<path d="M680.8 583.9l.3 2.5v-2.5zM680.8 583.9l.3 2.5h-.3z"/>
<path d="M716.4 583.8v.2l60-.2zM716.4 584l60-.2v.2z"/>
<path d="M730.9 583.9l.2 2.5zM730.9 583.9l.2 2.5z"/>
<path d="M780.9 583.9l.1 2.5zM780.9 583.9l.1 2.5z"/>
<path d="M780.9 583.9l.1 2.5zM780.9 583.9l.1 2.5z"/>
<path d="M790.9 583.9l.1 2.5zM790.9 583.9l.1 2.5z"/>
<path d="M805.9 583.9l.1 2.5zM805.9 583.9l.1 2.5z"/>
<path d="M830.7 10.2v573.5l.5 .5zM830.7 10.2l.5-.5v574.5z"/>
<path d="M830.7 583.9l.5 2.5v-2.5zM830.7 583.9l.5 2.5h-.5z"/>
</g>
<g fill="#fff" stroke="#fff" stroke-width=".38">
<path d="M805.9 333.9l30.8 4.3h-30.8z"/>
<path d="M805.9 333.9h25.1l5.7 4.3z"/>
<path d="M831 319.4h5.7l-5.7 14.5z"/>
<path d="M836.7 319.4v18.8l-5.7-4.3z"/>
<path d="M336 343v5.3l4.1-5.3zM340.1 343v5.3h-4.1z"/>
<path d="M355.6 333.1v5.4l4.1-5.4zM359.7 333.1v5.4h-4.1z"/>
<path d="M374.6 333v5.5l6.9-5.5zM374.6 338.5l6.9-5.5v5.5z"/>
<path d="M408.4 333v5.5l6.9-5.5zM408.4 338.5l6.9-5.5v5.5z"/>
<path d="M442.2 333v5.5l6.9-5.5zM442.2 338.5l6.9-5.5v5.5z"/>
<path d="M476 333v5.5l6.9-5.5zM476 338.5l6.9-5.5v5.5z"/>
<path d="M509.8 333v5.5l6.9-5.5zM509.8 338.5l6.9-5.5v5.5z"/>
<path d="M531.6 333.1v5.4l4.2-5.4zM535.8 333.1v5.4h-4.2z"/>
<path d="M523.6 343v5.3l4.3-5.3zM527.9 343v5.3h-4.3z"/>
</g>
<path d="M805.9 333.9h25.1v-14.5h5.7v18.8h-30.8z" fill="none" stroke="#fff" stroke-width=".38"/>
<text font-size="13.4" x="790.1" y="563.7">A702</text>
<g font-size="5">
<text x="356.3" y="337.5">7</text>
<text x="375.3" y="337.5">34</text>
<text x="409.1" y="337.5">34</text>
<text x="442.9" y="337.5">34</text>
<text x="476.7" y="337.5">34</text>
<text x="510.5" y="337.5">34</text>
<text x="532.3" y="337.5">7</text>
<text x="336.8" y="347.5">2</text>
<text x="524.4" y="347.5">4</text>
<text x="799.7" y="355.6">Letto</text>
<text x="795.1" y="361.6">HEMNES</text>
<text x="788.8" y="367.6">no. 599.293.37</text>
</g>
<g font-size="3.5">
<text x="393" y="141.5">2</text>
<text x="160.2" y="149.8">A703</text>
<text x="163.4" y="145.6">1</text>
<text x="389.9" y="145.6">A703</text>
<text x="463.5" y="220.2">A703</text>
<text x="466.6" y="216">4</text>
<text x="164.5" y="235.9">3</text>
<text x="161.5" y="240.1">A703</text>
<text x="324.3" y="322.1">5</text>
<text x="321.3" y="326.2">A703</text>
</g>
<g font-size="2.5">
<text x="50.6" y="8.7">1</text>
<text x="105.3" y="8.7">2</text>
<text x="155.3" y="8.7">3</text>
<text x="205.3" y="8.7">4</text>
<text x="255.3" y="8.7">5</text>
<text x="305.3" y="8.7">6</text>
<text x="355.3" y="8.7">7</text>
<text x="405.3" y="8.7">8</text>
<text x="455.3" y="8.7">9</text>
<text x="504.6" y="8.7">10</text>
<text x="554.7" y="8.7">11</text>
<text x="604.6" y="8.7">12</text>
<text x="654.6" y="8.7">13</text>
<text x="704.6" y="8.7">14</text>
<text x="754.5" y="8.7">15</text>
<text x="803.4" y="8.7">16</text>
<text x="22.2" y="44.9">A</text>
<text x="832.1" y="47.1">A</text>
<text x="22.2" y="109.8">B</text>
<text x="832.1" y="109.8">B</text>
<text x="22.1" y="159.8">C</text>
<text x="832" y="159.8">C</text>
<text x="22.1" y="209.8">D</text>
<text x="832" y="209.8">D</text>
<text x="22.2" y="259.8">E</text>
<text x="832.1" y="259.8">E</text>
<text x="22.3" y="309.8">F</text>
<text x="832.2" y="309.8">F</text>
<text x="781.8" y="326.9">POLITECNICO DI MILANO</text>
<text x="781.9" y="329.9">SCUOLA DEL DESIGN</text>
<text x="781.9" y="332.9">C.L. DESIGN DEGLI INTERNI</text>
<text x="781.9" y="336.7">PROGETTO:</text>
<text x="22.1" y="359.8">G</text>
<text x="832" y="359.8">G</text>
<text x="781.9" y="386.7">CORSO:</text>
<text x="792.3" y="390.1">STRUMENTI E METODI</text>
<text x="796.1" y="393.1">DEL PROGETTO</text>
<text x="781.9" y="403.4">DOCENTE:</text>
<text x="22.1" y="409.8">H</text>
<text x="794.6" y="409.8">MARCO FERRARA</text>
<text x="832" y="409.8">H</text>
<text x="781.9" y="420.1">STUDENTI:</text>
<text x="794" y="426.4">ARIANNA PERRONE</text>
<text x="781.9" y="436.7">OGGETTO:</text>
<text x="796.8" y="441.4">DETTAGLI DEL</text>
<text x="798.3" y="444.4">MONTAGGO</text>
<text x="781.9" y="453.4">NOTE:</text>
<text x="22.4" y="459.8">J</text>
<text x="805.4" y="459.8">-</text>
<text x="832.3" y="459.8">J</text>
<text x="781.9" y="470">NOME FILE:</text>
<text x="790.2" y="476.2">HEMNES_599-293-37.dwg</text>
<text x="781.8" y="487.3">VERS</text>
<text x="821.9" y="487.3">DATA</text>
<text x="22.2" y="509.8">K</text>
<text x="832.1" y="509.8">K</text>
<text x="781.9" y="532.3">A</text>
<text x="812.5" y="532.3">YYYY.MM.DD</text>
<text x="781.9" y="536.8">TAVOLA NO.:</text>
<text x="815.3" y="536.9">000 DI</text>
<text x="825.3" y="536.9">999</text>
<text x="22.4" y="559.8">L</text>
<text x="832.2" y="559.8">L</text>
<text x="781.9" y="579.4">DATA:</text>
<text x="791.9" y="579.3">2017/05/22</text>
<text x="806.9" y="579.3">SCALA:</text>
<text x="821.5" y="579.3">1:10</text>
<text x="19.5" y="584.2" transform="rotate(-90 19.5 584.2)">DIRECTORY: /USERS/ARIANNAPERRONE/DESKTOP/STRUMENTI E METODI/CONSEGNA 2:3 - ARREDO, AMBIENTE/HEMNES2.DWG| PLOTTED ON: 7/14/2017 7:35:18 PM | BY USER: ARIANNA PERRONE</text>
<text x="48.8" y="587.3">1</text>
<text x="105.3" y="587.3">2</text>
<text x="155.3" y="587.3">3</text>
<text x="205.3" y="587.3">4</text>
<text x="255.3" y="587.3">5</text>
<text x="305.3" y="587.3">6</text>
<text x="355.3" y="587.3">7</text>
<text x="405.3" y="587.3">8</text>
<text x="455.3" y="587.3">9</text>
<text x="504.6" y="587.3">10</text>
<text x="554.7" y="587.3">11</text>
<text x="604.6" y="587.3">12</text>
<text x="654.6" y="587.3">13</text>
<text x="704.6" y="587.3">14</text>
<text x="754.5" y="587.3">15</text>
<text x="781.5" y="586.4">0</text>
<text x="781.9" y="582.3">REV:</text>
<text x="791.5" y="586.4">10cm</text>
<text x="791.9" y="582.3">A</text>
<text x="806.4" y="586.4">25cm</text>
<text x="806.9" y="582.3">FORMATO:</text>
<text x="823.4" y="582.3">A1</text>
<text x="824.3" y="586.4">50cm</text>
</g>
</svg>
